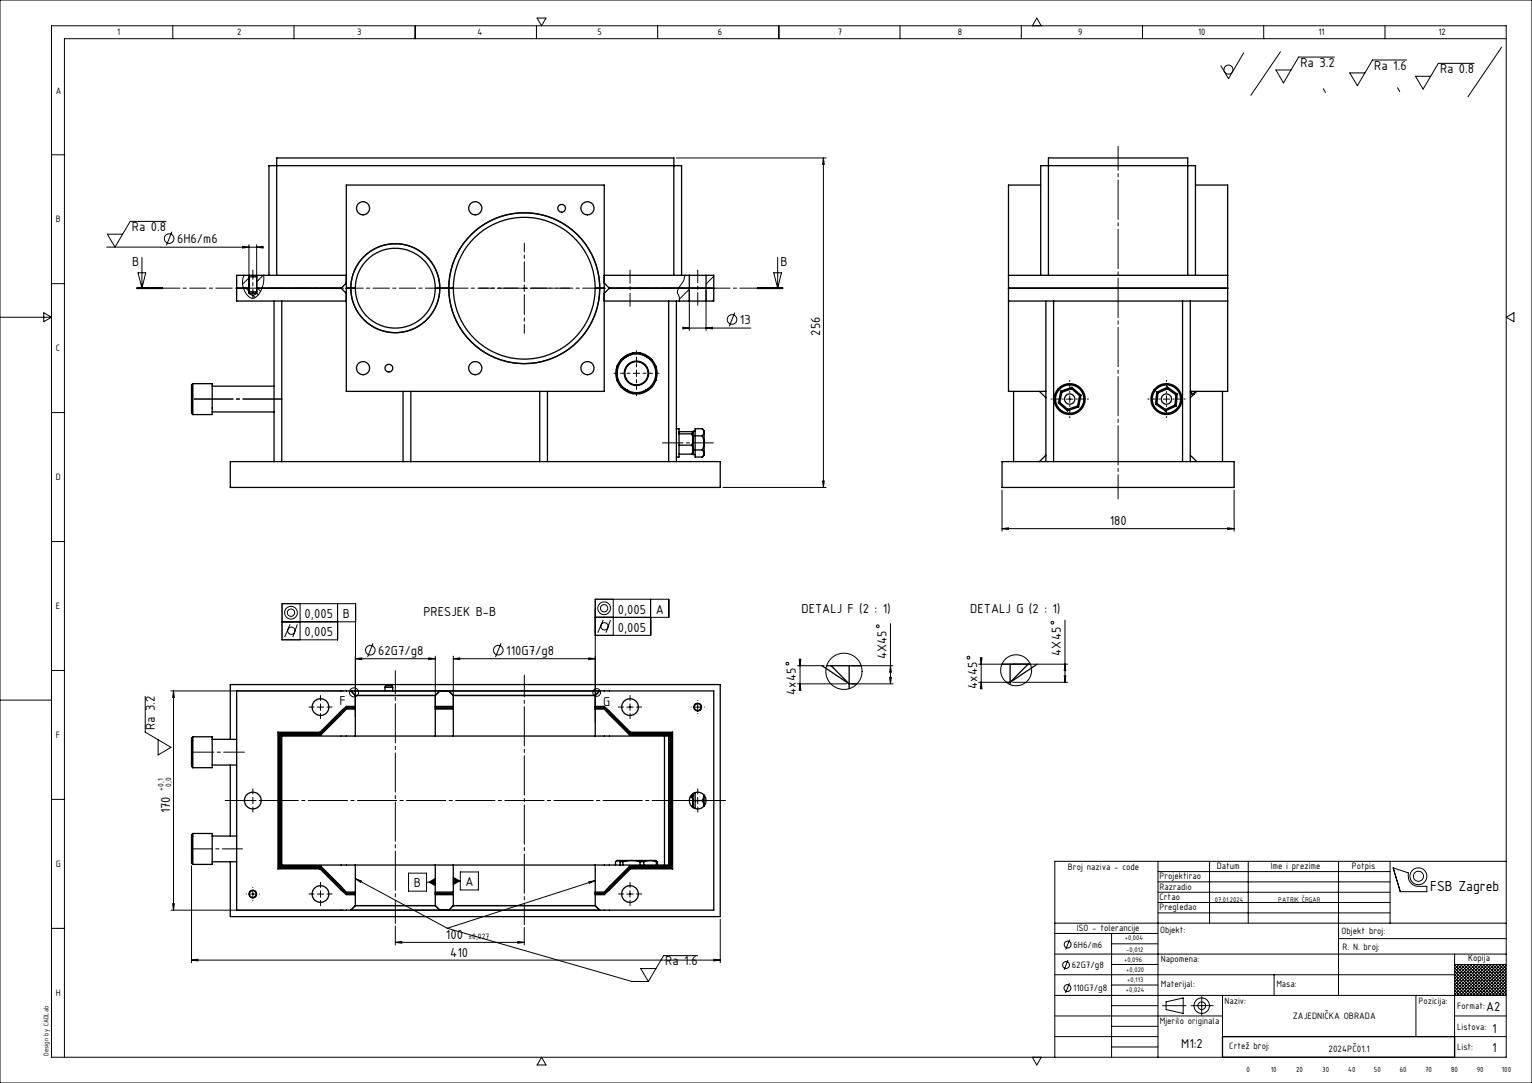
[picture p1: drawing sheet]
<svg xmlns="http://www.w3.org/2000/svg" width="594mm" height="420mm" viewBox="0 0 594 420" stroke-linecap="round" stroke-linejoin="round" font-family="sans-serif">
<g fill="none" stroke="#000" stroke-width=".39">
<path d="M0 0h594v420h-594zM20 10h564v400h-564zM67 10v5M114 10v5M161 10v5M208 10v5M208.2 7h3.5l-1.7 3zM255 10v5M302 10v5M349 10v5M396 10v5M400.3 10l1.7-3 1.7 3"/>
<path d="M443 10v5M490 10v5M537 10v5M582.3 18.3l-13.1 19.2M584 15h-559v395M482.2 20.5l-5.9 10-2.9-5M496.5 20.1l-11.5 16.9M513.1 34.4l.8 1.5M517.4 22.1h-13.9l-5.9 10.1-2.9-5.1h5.9M541.9 34l.8 1.5M545.4 23.3h-13.2l-5.9 9.9-3-4.9h5.9M571.6 24.6h-13.9l-5.9 10-3-5h5.9"/>
<path d="M20 60h5M262.3 61.3h58M319.3 61.3l.3 2.5h-.7zM319.3 61.3v127.7M41.4 95.8l60.6 .1M55 99.8v12M64.4 85.8h-13.9l-5.9 10-3-5h5.9M66.6 89.9l-2.1 5.3M94 95.5l2.5 .4-2.5 .3zM96.5 94.9v11.5M99.5 95.9l2.5-.4v.7zM99.5 94.9v11.5"/>
<path d="M301.5 99.8v12M20 110h5M53 111.9h10zM53 111.8h10M53 111.6h10M53.5 105.8h3l-1.5 6zM94.7 106.8a7 7 0 0 0 2.8 8.9 2.69 2.69 0 0 0 2.8-1.6 10.1 10.1 0 0 0 1.9-7.3M95.4 111.8l1.1 1.1M96.5 107.8l-2.4 2.4M98.2 114.6l.8 .8M99.5 113.7l.7 .7M99.8 111.8l1.2 1.2"/>
<path d="M102 106.8l-2.5 2.5M202 111.8h2.5M203.3 110.5v2.5M265.7 106.8a9.8 9.8 0 0 1-2.6 5 2.1 2.1 0 0 0 0 2.8l.3 .7-.1 1.5M267.3 112.8v15.4M267.3 112.2l-3.9 3.8M267.3 116.6l-.2 .2M273.8 112.8v15.4M276.8 116.1l-.7 .7M276.8 107.2l-3 3M293.5 111.8h10M293.5 111.6h10"/>
<path d="M293.5 111.9h10M300 105.8h3l-1.5 6zM0 123h20M17 121.3l3 1.7-3 1.8zM264.8 126.9l2.5 .3-2.5 .3zM264.8 127.2h26.3M273.8 127.2l2.5-.3v.6zM284.9 121.2l-2.1 5.4M584 123l3-1.7v3.5zM245.5 144.8h2.5M246.8 143.5v2.5M413.5 154.8h2.5"/>
<path d="M414.8 153.5v2.5M451 154.8h2.5M452.3 153.5v2.5M20 160h5M280.3 189h40M318.9 186.5h.7l-.3 2.5zM388.5 190v16M478.5 190v16M20 210h5M388.5 205l2.5-.3v.6zM388.5 205h90M476 204.7l2.5 .3-2.5 .3z"/>
<path d="M116.3 234.1v14M130.9 234.1v14h-21.5v-14h28.5l-.1 43.9M230.8 239.4h28.5v-7h-28.5v47.9M237.8 232.4v14M252.3 232.4v14h-21.5M109.4 241.1h28.5M112.5 242.1l-2.2 5M115.3 242.1l-1.8 5M137.8 255.5l2.5-.4v.7zM137.8 254.5v19.4M137.8 255.5h31M144.6 249.5l-2.1 5.3"/>
<path d="M166.3 255.1l2.5 .4-2.5 .3zM168.8 254.5v19.4M175.8 255.5l2.5-.4v.7zM175.8 255.5h55M175.8 254.5v19.4M194.2 249.5l-2.1 5.3M228.3 255.1l2.5 .4-2.5 .3zM233.9 240.4l-2.1 5M236.7 240.4l-1.8 5M309.2 258.2h10.3M309.9 255.7h.6l-.3 2.5zM310.2 255.7v12"/>
<path d="M330.2 258.2h16.1M345.3 241.9v23.3M345.3 258.2l.3 2.5h-.7zM380.1 255.1h.7l-.4 2.5zM380.4 255.1v12M412.9 257.6l.3 2.5h-.6zM412.9 240.5v24.1M413.9 257.6h-34.5M0 271.5h20M20 260h5M56.3 270v13.9l10 5.9-5 3v-5.9M66.3 268h67"/>
<path d="M67.3 268v85M67.3 268l.3 2.5h-.6zM123 274.2h2.5M124.3 273v2.5M243 274.2h2.5M244.3 273v2.5M269.3 274.2h2.5M270.5 273v2.5M309.2 265.2h19.1M310.2 265.2l.3 2.5h-.6zM330.2 265.2h16.1M344.9 262.7h.7l-.3 2.5z"/>
<path d="M379.4 264.6h11.2M380.4 264.6l.4 2.5h-.7zM392.6 264.6h21.3M412.6 262.1h.6l-.3 2.5zM20 310h5M96.8 310.5h2.5M98 309.2v2.5M269.3 310.5h2.5M270.5 309.2v2.5M74.3 335.7v37.6M158.4 338.6h7v7h-7zM178.5 338.2h7v6.9h-7z"/>
<path d="M449 338h90M449 334v76M469 334v24M484 334v24M519 334v52M539 334v24M540.2 336.6l5.8 1.9v1.3a3.9 3.9 0 0 0 4 3.9h3.2v2.1h-10.3zM584 334h-175v76M66.3 353h67M67 350.5h.6l-.3 2.5zM96.8 346.7h2.5M98 345.5v2.5"/>
<path d="M123 346.7h2.5M124.3 345.5v2.5M137.8 340.7l2.3 .9-.3 .6zM137.8 340.7l35.6 19.3M153.3 359.1v7.4M165.4 342.1h3.4M166.3 342.1l2.5-1.4v2.8zM173.4 360l71.6 20.6h6.4M175.8 340.2l2.4 1.4-2.4 1.5zM175.8 341.6h2.7M203.3 359.7v6.8M228.3 342l2.5-.5-2.3 1.1z"/>
<path d="M230.8 341.5l-57.4 18.5M243 346.7h2.5M244.3 345.5v2.5M279.3 356.5v16.8M409 358h175M449 354h90M449 350h90M449 346h90M449 342h90M20 360h5M74.3 372.3l2.5-.3v.7zM74.3 372.3h205"/>
<path d="M153.3 365.5l2.5-.4v.7zM153.3 365.5h50M200.8 365.1l2.5 .4-2.5 .3zM254.3 375.6h-5.9l3 5M270.5 370.6h-13.2l-5.9 10M276.8 372l2.5 .3-2.5 .4zM409 378h155M409 362h40M414.1 372.3l-1.5 3.8M414.7 364.4l-1.5 3.8M431 362v48M431 374h18"/>
<path d="M431 366h18M494 378v8M519 364h65M564 374h20M564 375.4l10.6 10.6M564 374.2l11.8 11.8M564 379.1l6.9 6.9M564 377.9l8.1 8.1M564 376.6l9.4 9.4M564 370v40M564.5 374l-.5 .6M565.1 374l12 12"/>
<path d="M565.7 374l-1.7 1.8M566.3 374l12 12M567 374l-3 3M567.5 374l12 12M568.2 374l-4.2 4.3M568.8 374l12 12M569.5 374l-5.5 5.5M570 374l12 12M570.7 374l-6.7 6.7M571.3 374l11.9 12M572 374l-8 8M572.5 374l11.5 11.5-.5 .5"/>
<path d="M573.2 374l-9.2 9.2M573.7 374l10.3 10.3-1.8 1.7M574.4 374l-10.4 10.5M575 374l9 9-3 3M575.7 374l-11.7 11.7M576.2 374l7.8 7.8-4.2 4.2M576.9 374l-12 12M577.5 374l6.5 6.6-5.5 5.4M578.1 374l-12 12M578.7 374l5.3 5.3-6.7 6.7M579.4 374l-12 12M579.9 374l4.1 4.1"/>
<path d="M580.6 374l-12 12M581.2 374l2.8 2.9M581.8 374l-12 12M582.4 374l1.6 1.6-10.5 10.4M583.1 374l-12 12M583.6 374l.4 .4-11.7 11.6M584 378.1l-7.9 7.9M584 376.8l-9.2 9.2M584 370h-175M409 386h175M409 394h65M414.7 381.3l-1.6 3.8"/>
<path d="M431 398h18M431 382h18M431 390h18M450.7 390h9.1M452.1 388.5l6.7-1.5v6l-6.7-1.5zM461.8 390h8.6M465.9 386.5v7.1M474 386v24M549 386v16M564 394h20M564 380.3l5.7 5.7M564 381.6l4.4 4.4"/>
<path d="M564 385.3l.7 .7M564 384.1l1.9 1.9M564 382.8l3.2 3.2M210 410l1.7 3h-3.5zM400.3 410l1.7 3 1.7-3M409 402h40M431 406h18M474 402h110"/>
<circle cx="476.3" cy="27" r="1.74"/>
<circle cx="65.6" cy="92.5" r="1.86"/>
<circle cx="283.8" cy="123.9" r="1.87"/>
<circle cx="112.8" cy="237.6" r="2.48"/>
<circle cx="112.8" cy="237.6" r="1.41"/>
<circle cx="234.2" cy="235.9" r="2.48"/>
<circle cx="234.2" cy="235.9" r="1.41"/>
<circle cx="113" cy="244.6" r="1.41"/>
<circle cx="143.6" cy="252.1" r="1.87"/>
<circle cx="193.2" cy="252.1" r="1.87"/>
<circle cx="234.4" cy="242.9" r="1.41"/>
<circle cx="305.3" cy="257.3" r=".53"/>
<circle cx="340.4" cy="242.9" r=".53"/>
<circle cx="375.5" cy="255" r=".54"/>
<circle cx="394" cy="259.9" r="6"/>
<circle cx="408" cy="241.5" r=".52"/>
<circle cx="137.3" cy="268.5" r="1.76"/>
<circle cx="231.4" cy="268.6" r="1.51"/>
<circle cx="327.2" cy="260.3" r="7"/>
<circle cx="550" cy="339.8" r="1.96"/>
<circle cx="550" cy="339.8" r="3.3"/>
<circle cx="413.3" cy="374.2" r="1.33"/>
<circle cx="414" cy="366.3" r="1.33"/>
<circle cx="413.9" cy="383.2" r="1.33"/>
<circle cx="465.9" cy="390" r="1.49"/>
<circle cx="465.9" cy="390" r="3"/>
</g>
<g fill="none" stroke="#000" stroke-width=".5">
<path d="M134.3 71.8h100v80h-100zM403.5 71.8h-12.5v80h14.5M463.5 71.8h12.5v80h-14.5M91.8 111.8h4.7M96.5 106.8h.2M96.5 113.8h.2M96.5 106.8v7M96.5 106.8h-4.7v10h42.5M96.5 113.8l1.5 .9 1.5-.9M96.7 106.8l-.2 .6h3l-.2-.6M96.7 113.8l-.2-.6h3l-.2 .6M96.7 113.8h2.6"/>
<path d="M96.7 106.8h2.6M99.3 106.8h.2M99.3 113.8h.2M99.5 106.8v7M99.5 106.8h34.8M99.5 111.8h32.8M104.3 106.8v-42.5h160v42.5M106.3 116.8v62.2M107.3 106.8v-45.5h154v45.5M109.3 116.8v62.2M132.3 111.8l2 2M134.3 111.8h3.5"/>
<path d="M134.3 109.8l-2 2M137.8 111.8a15.5 15.5 0 0 1 15.5-15.5 15.5 15.5 0 0 1 15.5 15.5M137.8 111.8a15.5 15.5 0 0 0 15.5 15.5 15.5 15.5 0 0 0 15.5-15.5M168.8 111.8h7M175.8 111.8a27.5 27.5 0 0 1 27.5-27.5 27.5 27.5 0 0 1 27.5 27.5M175.8 111.8a27.5 27.5 0 0 0 27.5 27.5 27.5 27.5 0 0 0 27.5-27.5M230.8 111.8h3.5M234.3 109.8l2 2M234.3 106.8h33M234.3 116.8h33M236.3 111.8h40.5M236.3 111.8l-2 2"/>
<path d="M259.3 116.8v62.2M262.3 116.8v62.2M267.3 106.8h6.5M267.3 116.8h6.5M267.3 106.8v10M273.8 106.8h3v10h-3M273.8 106.8v10M391 106.8h85M391 111.8h85M391 116.8h85M403.5 106.8v-42.5h60v42.5M405.5 116.8v62.2"/>
<path d="M406.5 106.8v-45.5h54v45.5M408.5 116.8v62.2M458.5 116.8v62.2M461.5 116.8v62.2M240.6 139.7l-1.3 2.3M243 138.3a7.6 7.6 0 0 1 7.5 0M243 138.3a7.6 7.6 0 0 0-3.7 6.5M243 138.3l-2.4 1.4M245.4 136.9h2.7M245.4 136.9l-2.4 1.4M245.4 136.9a8.1 8.1 0 0 0-4.8 2.8M248.1 136.9l2.4 1.4"/>
<path d="M248.1 136.9a8.1 8.1 0 0 1 4.8 2.8M250.5 138.3a7.6 7.6 0 0 1 3.8 6.5M250.5 138.3l2.4 1.4M252.9 139.7l1.4 2.3M74.8 148.8v12M74.8 148.8h7.5v12h-7.5M74.8 148.8l-.5 .5v11l.5 .5M82.3 149.8h24M82.3 159.8h24M156.3 151.8v27.2M159.3 151.8v27.2M209.3 151.8v27.2"/>
<path d="M212.3 151.8v27.2M239.3 147.5l1.3 2.4M239.3 144.8v2.7M239.3 144.8a7.6 7.6 0 0 0 3.7 6.5M239.3 142v2.8M239.3 142a8.1 8.1 0 0 0 0 5.5M240.6 149.9l2.4 1.4M240.6 149.9a8.1 8.1 0 0 0 4.8 2.8M243 151.3a7.3 7.3 0 0 0 7.5 0M243 151.3l2.4 1.4M245.4 152.7h2.7M250.5 151.3l-2.4 1.4"/>
<path d="M252.9 149.9l-2.4 1.4M252.9 149.9a8.1 8.1 0 0 1-4.8 2.8M254.3 144.8a7.6 7.6 0 0 1-3.8 6.5M254.3 144.8v2.7M254.3 147.5l-1.4 2.4M254.3 142v2.8M254.3 142a8.1 8.1 0 0 1 0 5.5M393 151.8v27.2M403 151.8l2.5 2.5M410.4 156.3l3.4 3M410.9 156.1l-.5 .2M410.9 156.1l3.1 2.6"/>
<path d="M411.3 151.7l-.9 4.6M411.3 151.7l.4 .4M411.7 152.1l-.8 4M414 158.7l-.2 .6M415.5 150.8l-3.8 1.3M415.5 150.8l3.1 2.7M415.6 150.2l3.5 3.1M415.6 150.2l-4.3 1.5M415.6 150.2l-.1 .6M417.8 157.4l-3.8 1.3M417.8 157.4l.4 .4M418.2 157.8l-4.4 1.5"/>
<path d="M418.6 153.5l-.8 3.9M419.1 153.3l-.9 4.5M419.1 153.3l-.5 .2M448.1 156.7l3.7 2.7M448.5 152.1l-.4 4.6M448.5 152.1l.4 .3M448.6 156.5l-.5 .2M448.6 156.5l3.3 2.3M448.9 152.4l-.3 4.1M451.9 158.8l-.1 .6M452.6 150.8l-3.7 1.6M452.6 150.8l3.3 2.3"/>
<path d="M452.7 150.2l3.8 2.6M452.7 150.2l-4.2 1.9M452.7 150.2l-.1 .6M455.5 157.1l-3.6 1.7M455.5 157.1l.5 .3M455.9 153.1l-.4 4M456 157.4l-4.2 2M456.5 152.8l-.5 4.6M456.5 152.8l-.6 .3M461.5 152.4h.5M462 151.8v1h1M463 151.8l.1 .9"/>
<path d="M464 151.8l-2.5 2.5M474 151.8v27.2M89.3 179h190v10h-190zM262.3 166.3h1v11h-1M263.3 167.4h4.8l.7 .4-.7 .5M263.3 172.6h4.8M263.3 168.3h4.8M263.3 176.1h4.8M268.1 168.3a4.1 4.1 0 0 1 0 4.3M268.1 172.6l.7 1.7-.7 1.8M268.8 175.8l-.7 .3M269.5 167.2h-.7v9.1h.7"/>
<path d="M269.5 169h2.8M269.5 174.5h2.8M272.3 174.5l.7 1.4M272.3 169l.7 2.8M272.3 166.3l.7 1.4M272.3 166.3l.7 .7v.7M272.3 166.3h-2.8v11h2.8M273 171.8l-.7 2.7M273 171.8v4.1M273 167.7l-.7 1.3M273 167.7v4.1M273 175.9l-.7 1.4"/>
<path d="M273 175.9v.6l-.7 .8M388.5 179h90v10h-90zM405.5 176.5l-2.5 2.5M461.5 176.5l2.5 2.5M318.7 258.2l10.5 7M320.5 258.2h1.8M322.3 258.2h11.6M322.3 258.2l6.9 7M329.2 258.2v8.9M388.4 257.6h10.2M391.7 257.6v7.9M398.6 257.6l-6.9 7"/>
<path d="M398.6 257.6h.9M402.1 257.6l-10.4 7M91.8 268h185v85h-185zM137.8 269.7h31M137.8 269.7l-1.8-1.7h34.5l-1.7 1.7M137.8 273.9v.6M137.8 273.9h-3.5l-10.2 10.1M137.8 275h-3.5l-9.8 10M137.8 269.7v4.2M137.8 275v10.5M137.8 274.5v.5M137.8 274.5h-3.5l-10 10"/>
<path d="M149.3 266.6h3M149.3 266.6l.1-.6h2.7l.2 .6M149.3 266.6v1.4M152.3 266.6v1.4M168.8 273.9v.6M168.8 274.5v.5M168.8 273.9h7M168.8 269.7v4.2M168.8 275v10.5M168.8 274.5h7M168.8 275h7M175.8 269.7h55"/>
<path d="M175.8 269.7l-1.8-1.7h58.5l-1.7 1.7M175.8 269.7v4.2M175.8 275v10.5M175.8 273.9v.6M175.8 274.5v.5M230.8 274.5h3.5l10 10h16v52h-16l-10 10h-3.5M230.8 274.5v.5M230.8 273.9h3.5l10.2 10.1M230.8 275h3.5l9.8 10M230.8 273.9v.6M230.8 269.7v4.2M230.8 275v10.5"/>
<path d="M329.2 265.2h3.1M390.2 264.6h1.5M74.8 285.7v12M74.8 285.7h7.5v12h-7.5M74.8 285.7l-.5 .5v11l.5 .5M82.3 286.7h9.5M82.3 296.7h9.5M89.3 286.7v-21.2h190v90h-190v-21.3M89.3 296.7v27.5M107.8 284h16.3M107.8 284v53M107.8 284l1 1"/>
<path d="M108.8 285h15.7M108.8 285v51M124.1 284l.2 .5M124.3 284.5h-16v52h16M124.3 284.5l.2 .5M137.8 285.5h31M137.8 285.5h-28.5v50h28.5M168.8 285.5h7M175.8 285.5h55M230.8 285.5h28.5v50h-28.5M244.1 285h15.7M244.5 284h16.3"/>
<path d="M244.5 284l-.4 1M257.6 285.5v50M259.8 285v51M260.8 284v53M260.8 284l-1 1M267.7 308.9h.4M268.1 308.9a4.1 4.1 0 0 1 .3 4M268.7 307.9l-.6 1M268.8 307.7v5.5M269.5 307.4v6.2M269.5 310.5h2.8M273 308.4l-.7 2.1"/>
<path d="M273 308.4v4.1l-.7-2M74.8 323.2v12M74.8 323.2h7.5v12h-7.5M74.8 323.2l-.5 .5v11l.5 .5M82.3 324.2h9.5M82.3 334.2h9.5M107.8 337h16.3M108.8 336h15.7M108.8 336l-1 1M124.1 337l10.2 10h3.5M124.3 336.5l10 10h3.5M124.3 336.5l-.2 .5"/>
<path d="M124.5 336l9.8 10h3.5M124.5 336l-.2 .5M137.8 335.5h31M137.8 335.5v10.5M168.8 335.5h7M168.8 335.5v10.5M175.8 335.5h55M175.8 335.5v10.5M230.8 335.5v10.5M239.5 333.7l.9 .5M239.5 333.7h5.3M239.5 333.7l-.8 .5v1.3"/>
<path d="M239.5 333.7l-.5 .2M240.4 334.2h1.1M240.4 334.2v1.3M241.5 334.2v1.3M244.1 336l-9.8 10h-3.5M244.1 336h15.7M244.1 336l.4 1M244.5 337l-10.2 10h-3.5M244.5 337h16.3M244.8 333.7l-3.3 .5M244.8 333.7l3.3 .5M244.8 333.7h7.3"/>
<path d="M248.1 334.2h1.5M248.1 334.2v1.3M249.6 334.2v1.3M252.1 333.7l-2.5 .5M252.1 333.7l2.4 .5M252.1 333.7a3.2 3.2 0 0 1 2.8 .5M254.5 334.2h.4M254.5 334.2v1.3M254.9 334.2v1.3M259.8 336l1 1M137.8 351.2h31M137.8 346v.5"/>
<path d="M137.8 351.2l-1.8 1.8h34.5l-1.7-1.8M137.8 347v4.2M137.8 346.5v.5M168.8 346v.5M168.8 346.5v.5M168.8 347v4.2M168.8 346h7M168.8 347h7M168.8 346.5h7M175.8 351.2h55M175.8 351.2l-1.8 1.8h58.5l-1.7-1.8M175.8 347v4.2"/>
<path d="M175.8 346v.5M175.8 346.5v.5M230.8 346.5v.5M230.8 347v4.2M230.8 346v.5M474 402h90v8h-90z"/>
<circle cx="140.8" cy="80.8" r="2.55"/>
<circle cx="184.3" cy="80.8" r="2.56"/>
<circle cx="217.8" cy="80.8" r="1.51"/>
<circle cx="227.8" cy="80.8" r="2.56"/>
<circle cx="153.3" cy="111.8" r="17.3"/>
<circle cx="153.3" cy="111.8" r="17.2"/>
<circle cx="203.3" cy="111.8" r="29.2"/>
<circle cx="203.3" cy="111.8" r="29.3"/>
<circle cx="140.8" cy="142.8" r="2.55"/>
<circle cx="150.8" cy="142.8" r="1.51"/>
<circle cx="184.3" cy="142.8" r="2.56"/>
<circle cx="227.8" cy="142.8" r="2.56"/>
<circle cx="246.8" cy="144.8" r="4.7"/>
<circle cx="246.8" cy="144.8" r="4.5"/>
<circle cx="414.7" cy="154.8" r="2"/>
<circle cx="414.8" cy="154.8" r="5.5"/>
<circle cx="414.8" cy="154.8" r="6"/>
<circle cx="452.2" cy="154.8" r="6"/>
<circle cx="452.2" cy="154.8" r="2"/>
<circle cx="452.3" cy="154.8" r="5.5"/>
<circle cx="124.3" cy="274.2" r="3.2"/>
<circle cx="244.3" cy="274.2" r="3.2"/>
<circle cx="270.5" cy="274.2" r="1.51"/>
<circle cx="270.5" cy="274.2" r="1.34"/>
<circle cx="98" cy="310.5" r="3.3"/>
<circle cx="270.5" cy="310.5" r="3.3"/>
<circle cx="98" cy="346.7" r="1.5"/>
<circle cx="98" cy="346.7" r="1.34"/>
<circle cx="124.3" cy="346.7" r="3.2"/>
<circle cx="244.3" cy="346.7" r="3.2"/>
</g>
<path d="M303.5 111.8h-250.5" fill="none" stroke="#000" stroke-width=".39" stroke-dasharray="6.3 1.3 1.3 1.3" stroke-dashoffset="-.1"/>
<path d="M433.5 193.5v-136.8M87.3 310.4h194" fill="none" stroke="#000" stroke-width=".39" stroke-dasharray="15.2 1.3 1.3 1.3" stroke-dashoffset="5.9"/>
<path d="M412.3 154.8h-4.8M414.8 152.3v-4.8M414.8 157.3v4.7M417.3 154.8h4.7M449.8 154.8h-4.8M452.3 152.3v-4.8M452.3 157.3v4.7M454.8 154.8h4.7" fill="none" stroke="#000" stroke-width=".39" stroke-dasharray="15.2 1.3 1.3 1.3" stroke-dashoffset="14.8"/>
<path d="M98 115.8v-11" fill="none" stroke="#000" stroke-width=".39" stroke-dasharray="15.2 1.3 1.3 1.3" stroke-dashoffset="11.6"/>
<path d="M244.3 118.8v-14" fill="none" stroke="#000" stroke-width=".39" stroke-dasharray="15.2 1.3 1.3 1.3" stroke-dashoffset="10.1"/>
<path d="M270.5 118.4v-13.6" fill="none" stroke="#000" stroke-width=".39" stroke-dasharray="15.2 1.3 1.3 1.3" stroke-dashoffset="10.3"/>
<path d="M75.2 154.8h34.1" fill="none" stroke="#000" stroke-width=".39" stroke-dasharray="15.2 1.3 1.3 1.3" stroke-dashoffset=".1"/>
<path d="M256.8 171.8h19.8" fill="none" stroke="#000" stroke-width=".39" stroke-dasharray="15.2 1.3 1.3 1.3" stroke-dashoffset="7.3"/>
<path d="M244.3 144.8h-6.3M246.8 142.3v-6.3M246.8 147.3v6.2M249.3 144.8h6.2" fill="none" stroke="#000" stroke-width=".39" stroke-dasharray="15.2 1.3 1.3 1.3" stroke-dashoffset="14"/>
<path d="M200.8 111.8h-15M203.3 109.3v-15M203.3 114.3v15M205.8 111.8h15" fill="none" stroke="#000" stroke-width=".39" stroke-dasharray="15.2 1.3 1.3 1.3" stroke-dashoffset="7.5"/>
<path d="M74.9 291.7h19.9" fill="none" stroke="#000" stroke-width=".39" stroke-dasharray="15.2 1.3 1.3 1.3" stroke-dashoffset="7.2"/>
<path d="M74.6 329.2h19.4" fill="none" stroke="#000" stroke-width=".39" stroke-dasharray="15.2 1.3 1.3 1.3" stroke-dashoffset="7.4"/>
<path d="M203.3 358.7v-96.8" fill="none" stroke="#000" stroke-width=".39" stroke-dasharray="15.2 1.3 1.3 1.3" stroke-dashoffset="6.8"/>
<path d="M153.3 358.1v-98" fill="none" stroke="#000" stroke-width=".39" stroke-dasharray="15.2 1.3 1.3 1.3" stroke-dashoffset="6.2"/>
<g fill="none" stroke="#000" stroke-width=".39" stroke-dasharray="15.2 1.3 1.3 1.3">
<path d="M121.8 274.2h-2M124.3 271.7v-2M124.3 276.7v2M126.8 274.2h2M241.8 274.2h-2M244.3 271.7v-2M244.3 276.7v2M246.8 274.2h2M268 274.2h-.1M270.5 271.7v-.1M270.5 276.7v.1M273 274.2h.1"/>
<path d="M95.5 310.4h-2M98 307.9v-2M98 312.9v2M100.5 310.4h2M268 310.4h-2M270.5 307.9v-2M270.5 312.9v2M273 310.4h2M95.5 346.7h-.1M98 344.2v-.1M98 349.2v.1M100.5 346.7h.1"/>
<path d="M121.8 346.7h-2M124.3 344.2v-2M124.3 349.2v2M126.8 346.7h2M241.8 346.7h-2M244.3 344.2v-2M244.3 349.2v2M246.8 346.7h2"/>
</g>
<g fill="#000">
<path d="M94 95.5l2.5 .4-2.5 .3zM99.5 95.9l2.5-.4v.7zM175.8 255.5l2.5-.4v.7zM228.3 255.1l2.5 .4-2.5 .3z"/>
<path d="M273.8 127.2l2.5-.3v.6zM264.8 126.9l2.5 .3-2.5 .3zM166.3 255.1l2.5 .4-2.5 .3zM137.8 255.5l2.5-.4v.7z"/>
<path d="M318.9 186.5h.7l-.3 2.5zM319.3 61.3l.3 2.5h-.7z"/>
<path d="M380.1 255.1h.7l-.4 2.5zM380.4 264.6l.4 2.5h-.7z"/>
<path d="M67.3 268l.3 2.5h-.6zM67 350.5h.6l-.3 2.5z"/>
<path d="M310.2 265.2l.3 2.5h-.6zM309.9 255.7h.6l-.3 2.5z"/>
<path d="M344.9 262.7h.7l-.3 2.5zM345.3 258.2l.3 2.5h-.7z"/>
<path d="M412.6 262.1h.6l-.3 2.5zM412.9 257.6l.3 2.5h-.6z"/>
<path d="M137.8 340.7l2.3 .9-.3 .6zM228.3 342l2.5-.5-2.3 1.1zM388.5 205l2.5-.3v.6zM476 204.7l2.5 .3-2.5 .3z"/>
<path d="M74.3 372.3l2.5-.3v.7zM276.8 372l2.5 .3-2.5 .4zM175.8 340.2l2.4 1.4-2.4 1.5zM166.3 342.1l2.5 1.4v-2.8z"/>
<path d="M153.3 365.5l2.5-.4v.7zM200.8 365.1l2.5 .4-2.5 .3z"/>
</g>
<text font-size="6.1" x="554.5" y="345.6">FSB Zagreb</text>
<g font-size="5.4">
<text x="504.2" y="25.9">Ra 3.2</text>
<text x="532.8" y="27">Ra 1.6</text>
<text x="558.3" y="28.3">Ra 0.8</text>
<text x="51.1" y="89.6">Ra 0.8</text>
<text x="68.7" y="94.2">6H6/m6</text>
<text x="51.2" y="103">B</text>
<text x="302.6" y="103">B</text>
<text x="286.9" y="125.6">13</text>
<text x="318" y="130.1" transform="rotate(-90 318 130.1)">256</text>
<text x="430.3" y="203.7">180</text>
<text x="118.1" y="239.7">0,005</text>
<text x="133" y="239.7">B</text>
<text x="164.1" y="238.8">PRESJEK B-B</text>
<text x="239.5" y="238">0,005</text>
<text x="254.2" y="238">A</text>
<text x="310.8" y="237.8">DETALJ F (2 : 1)</text>
<text x="376.2" y="237.7">DETALJ G (2 : 1)</text>
<text x="239.5" y="245">0,005</text>
<text x="118.1" y="246.7">0,005</text>
<text x="146.7" y="253.8">62G7/g8</text>
<text x="196.3" y="253.8">110G7/g8</text>
<text x="343.7" y="255.7" transform="rotate(-90 343.7 255.7)">4X45</text>
<text x="411.4" y="254.3" transform="rotate(-90 411.4 254.3)">4X45</text>
<text x="308.6" y="269.5" transform="rotate(-90 308.6 269.5)">4x45</text>
<text x="378.8" y="267.2" transform="rotate(-90 378.8 267.2)">4x45</text>
<text x="131.7" y="273.6">F</text>
<text x="233.9" y="273.9">G</text>
<text x="60.1" y="283.3" transform="rotate(-90 60.1 283.3)">Ra 3.2</text>
<text x="66" y="315.5" transform="rotate(-90 66 315.5)">170</text>
<text x="160.5" y="344.2">B</text>
<text x="180.4" y="343.7">A</text>
<text x="172.9" y="364.2">100</text>
<text x="174.5" y="371.1">410</text>
<text x="257.9" y="374.3">Ra 1.6</text>
<text x="576.2" y="392.3">A2</text>
<text x="578.6" y="400.8">1</text>
<text x="458" y="406.5">M1:2</text>
<text x="578.6" y="407.9">1</text>
</g>
<g font-size="3.9">
<text x="45.4" y="13.7">1</text>
<text x="91.9" y="13.7">2</text>
<text x="138.5" y="13.7">3</text>
<text x="185.1" y="13.7">4</text>
<text x="231.7" y="13.7">5</text>
<text x="278.3" y="13.7">6</text>
<text x="324.8" y="13.7">7</text>
<text x="371.4" y="13.7">8</text>
<text x="418" y="13.7">9</text>
<text x="464.6" y="13.7">10</text>
<text x="511.2" y="13.7">11</text>
<text x="557.7" y="13.7">12</text>
<text x="21.7" y="36.3">A</text>
<text x="21.7" y="86.3">B</text>
<text x="21.7" y="136.3">C</text>
<text x="21.7" y="186.3">D</text>
<text x="21.7" y="236.3">E</text>
<text x="21.7" y="286.3">F</text>
<text x="21.7" y="336.3">G</text>
<text x="414.1" y="337.4">Broj naziva - code</text>
<text x="449.6" y="341">Projektirao</text>
<text x="471.8" y="337">Datum</text>
<text x="492.7" y="336.9">Ime i prezime</text>
<text x="524.2" y="337">Potpis</text>
<text x="449.6" y="345.1">Razradio</text>
<text x="449.6" y="353">Pregledao</text>
<text x="449.6" y="349.1">Crtao</text>
<text x="417.5" y="361.1">ISO - tolerancije</text>
<text x="449.8" y="362">Objekt:</text>
<text x="520.2" y="362.4">Objekt broj:</text>
<text x="416.2" y="367.5">6H6/m6</text>
<text x="520.5" y="368.3">R. N. broj:</text>
<text x="415.6" y="375.5">62G7/g8</text>
<text x="450.1" y="373.3">Napomena:</text>
<text x="569.3" y="372.8">Kopija</text>
<text x="450.1" y="382.9">Materijal:</text>
<text x="494.9" y="382.9">Masa:</text>
<text x="21.7" y="386.3">H</text>
<text x="416.1" y="384.4">110G7/g8</text>
<text x="474.8" y="389.2">Naziv:</text>
<text x="550" y="389.2">Pozicija:</text>
<text x="501.2" y="395.4">ZAJEDNIČKA OBRADA</text>
<text x="565" y="391.4">Format:</text>
<text x="449.7" y="397.2">Mjerilo originala</text>
<text x="565" y="399.4">Listova:</text>
<text x="476.6" y="406.8">Crtež broj:</text>
<text x="515.1" y="407.9">2024PČ01.1</text>
<text x="565" y="407.4">List:</text>
</g>
<g font-size="3.3">
<text x="66.3" y="305.2" transform="rotate(-90 66.3 305.2)">0,0</text>
<text x="63.4" y="306.7" transform="rotate(-90 63.4 306.7)">+0,1</text>
<text x="181.7" y="364.3">±0,027</text>
</g>
<g font-size="3.1">
<text x="483.3" y="415.6">0</text>
<text x="492.7" y="415.6">10</text>
<text x="502.6" y="415.6">20</text>
<text x="512.7" y="415.6">30</text>
<text x="522.8" y="415.6">40</text>
<text x="532.7" y="415.6">50</text>
<text x="542.7" y="415.6">60</text>
<text x="552.5" y="415.6">70</text>
<text x="562.6" y="415.6">80</text>
<text x="572.6" y="415.6">90</text>
<text x="582.3" y="415.5">100</text>
</g>
<g font-size="2.8">
<text x="471" y="349.7">07.01.2024</text>
<text x="495.6" y="349.7">PATRIK ČRGAR</text>
<text x="436.1" y="364.6">+0,004</text>
<text x="436.7" y="369.1">-0,012</text>
<text x="435.8" y="373.3">+0,096</text>
<text x="436.7" y="376.9">+0,020</text>
<text x="437" y="380.8">+0,113</text>
<text x="436.6" y="384.8">+0,024</text>
<text x="18.9" y="409.5" transform="rotate(-90 18.9 409.5)">Design by CADLab</text>
</g>
</svg>
